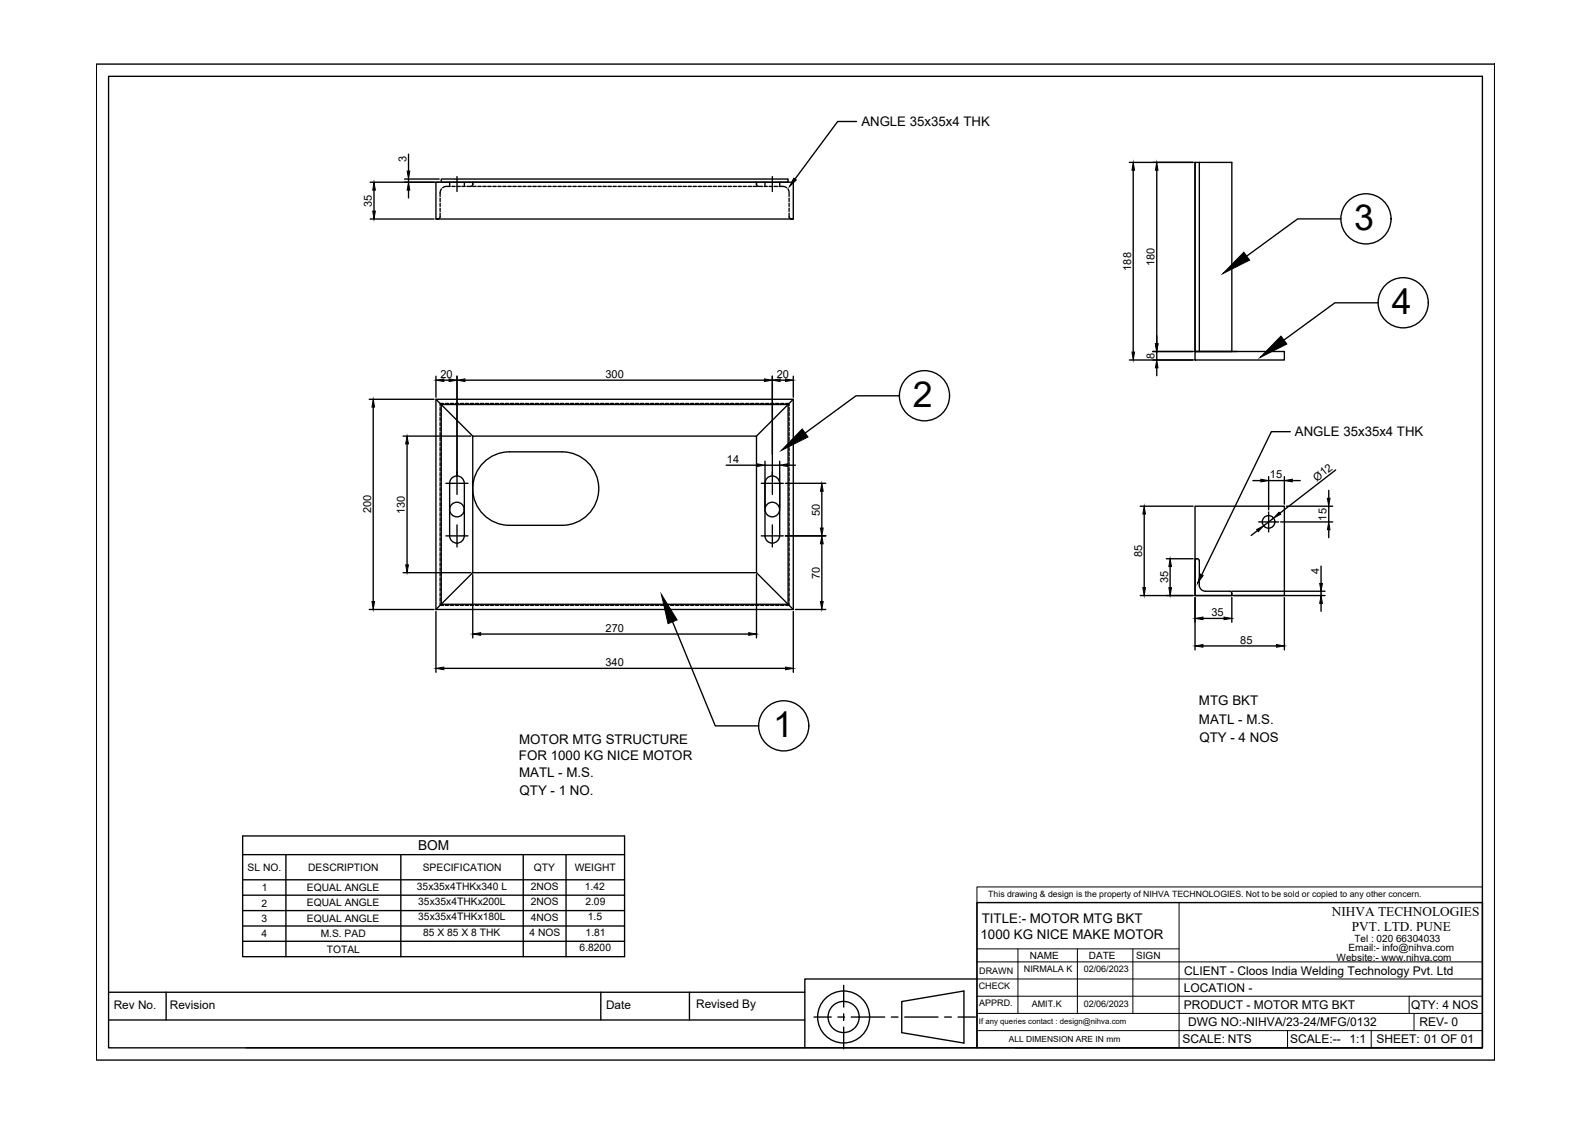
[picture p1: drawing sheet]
<svg xmlns="http://www.w3.org/2000/svg" width="297mm" height="210mm" viewBox="0 0 297 210" stroke-linecap="round" stroke-linejoin="round" font-family="sans-serif">
<!-- layer: 0 -->
<g fill="none" stroke="#000" stroke-width=".25">
<path d="M18 12h261.4v186.1h-261.4zM20.3 14.3h256.8v181.6h-256.8zM69.2 34.1h12.9M69.9 35.5v4M75.6 33.5h6.5M76.4 28.8v3.2M76.4 33.5v.6M76.4 35.5v1.5M82.3 39.8l-.1 .9-.3 .2M82.3 37v.7M82.3 38v.6M82.3 38.9v.6"/>
<path d="M82.5 33.5h64.8v.6h-64.8zM82.5 35.3l-.2 .5v.9M84.1 34.1v.7M84.2 34.8l-1 .1-.5 .2M84.5 34.8h.6M85.4 34.8h.6M85.4 33v2.8M86.3 34.8h.7M86.8 34.1v.7M88.4 34.5v-.4h-6.9v6.8h.4M88.4 34.8h.6M88.4 34.2v.3"/>
<path d="M88.4 34.1h53M88.4 34.4l-.2 .4h-.9M89.3 34.8h.6M90.3 34.8h.6M91.2 34.8h.6M92.1 34.8h.7M93.1 34.8h.6M94 34.8h.6M94.9 34.8h.7M95.9 34.8h.6M96.8 34.8h.6M97.7 34.8h.7"/>
<path d="M98.7 34.8h.6M99.6 34.8h.6M100.5 34.8h.7M101.5 34.8h.6M102.4 34.8h.6M103.4 34.8h.6M104.3 34.8h.6M105.2 34.8h.7M106.2 34.8h.6M107.1 34.8h.6M108 34.8h.7M109 34.8h.6"/>
<path d="M109.9 34.8h.6M110.8 34.8h.7M111.8 34.8h.6M112.7 34.8h.6M113.6 34.8h.7M114.6 34.8h.6M115.5 34.8h.6M116.5 34.8h.6M117.4 34.8h.6M118.3 34.8h.7M119.3 34.8h.6M120.2 34.8h.6"/>
<path d="M121.1 34.8h.7M122.1 34.8h.6M123 34.8h.6M124 34.8h.6M124.9 34.8h.6M125.8 34.8h.6M126.7 34.8h.7M127.7 34.8h.6M128.6 34.8h.6M129.6 34.8h.6M130.5 34.8h.6M131.4 34.8h.7"/>
<path d="M132.4 34.8h.6M133.3 34.8h.6M134.2 34.8h.7M135.2 34.8h.6M136.1 34.8h.6M137.1 34.8h.6M138 34.8h.6M138.9 34.8h.6M139.8 34.8h.7M140.8 34.8h.6M141.4 34.4l.2 .4h.2M141.4 34.5v-.4h6.9v6.8h-.4"/>
<path d="M141.4 34.2v.3M141.8 34.8h.7M142.8 34.8h.6M143 34.1v.7M143.8 34.8h.6M144.4 33v2.8M144.7 34.8h.6M145.6 34.8l.9 .1 .5 .2M145.8 34.1v.7M147.3 35.3l.2 .5v.9M147.5 39.8l.1 .9 .3 .2M147.5 37v.7"/>
<path d="M147.5 38v.6M147.5 38.9v.6M160.1 22.7h-3.5l-8 10.8M211.1 30.4h11.9M211.8 31.8v34M216.2 31.8v32.4M223.4 30.4v35.3h7.9M223.4 30.4h6.9v35.3h-6.9zM224.2 30.4v35.3M69.2 40.9h11.9M81.5 40.9h66.8M250.7 40.9h-8.1l-9.6 7"/>
<path d="M257.6 56.6h-8.1l-9.5 7M69 74.6h12.1M69.8 76.1v36.3M81.5 74.6h66.8v39.3h-66.8zM81.5 74.6l6.9 6.9M81.5 70.3v4M82.3 76.2v.6M82.3 77.1v.6M82.3 78.1v.6M82.3 79v.6M82.3 79.9v.6M82.5 75.6h64.8v37.3h-64.8z"/>
<path d="M82.9 75.4h-.6v.5M83 71.1h.9M83.2 75.4h.7M84.2 75.4h.6M85.1 75.4h.6M85.4 70.3v19.8M86 75.4h.7M86.9 71.1h56M87 75.4h.6M87.9 75.4h.6M88.9 75.4h.6M89.8 75.4h.6"/>
<path d="M90.7 75.4h.7M91.7 75.4h.6M92.6 75.4h.6M93.5 75.4h.6M94.5 75.4h.6M95.4 75.4h.6M96.4 75.4h.6M97.3 75.4h.6M98.2 75.4h.6M99.1 75.4h.7M100.1 75.4h.6M101 75.4h.6"/>
<path d="M102 75.4h.6M102.9 75.4h.6M103.8 75.4h.7M104.8 75.4h.6M105.7 75.4h.6M106.6 75.4h.7M107.6 75.4h.6M108.5 75.4h.6M109.4 75.4h.7M110.4 75.4h.6M111.3 75.4h.6M112.2 75.4h.7"/>
<path d="M113.2 75.4h.6M114.1 75.4h.6M115.1 75.4h.6M116 75.4h.6M116.9 75.4h.7M117.9 75.4h.6M118.8 75.4h.6M119.7 75.4h.7M120.7 75.4h.6M121.6 75.4h.6M122.5 75.4h.7M123.5 75.4h.6"/>
<path d="M124.4 75.4h.6M125.3 75.4h.7M126.3 75.4h.6M127.2 75.4h.6M128.2 75.4h.6M129.1 75.4h.6M130 75.4h.6M131 75.4h.6M131.9 75.4h.6M132.8 75.4h.7M133.8 75.4h.6M134.7 75.4h.6"/>
<path d="M135.6 75.4h.7M136.6 75.4h.6M137.5 75.4h.6M138.5 75.4h.6M139.4 75.4h.6M140.3 75.4h.6M141.2 75.4h.7M142.2 75.4h.6M143.1 75.4h.6M144.1 75.4h.6M144.4 70.3v19.8M145 75.4h.6"/>
<path d="M145.8 71.1h1M145.9 75.4h.7M146.9 75.4h.6v.5M147.5 76.2v.6M147.5 77.1v.6M147.5 78.1v.6M147.5 79v.6M147.5 79.9v.6M148.3 74.6l-6.9 6.9M148.3 70.3v4M168.1 74h-8.1l-9.5 6.9M211.1 67.3h11.9"/>
<path d="M215.5 65.7h7.5M216.2 65.7v1.6M216.2 68.7v1.5M223.4 65.7h16.7v1.6h-16.7zM75.4 81.5h12.6M76.1 83v22.6M82.3 80.9v.6M82.3 81.8v.6M82.3 82.7v.7M82.3 83.7v.6M82.3 84.6v.6M82.3 85.5v.7"/>
<path d="M82.3 86.5v.6M82.3 87.4v.6M82.3 88.3v.7M82.3 89.3v.6M82.3 90.2v.6M82.3 91.1v.7M82.3 92.1v.6M82.3 93v.6M82.3 94v.6M82.3 94.9v.6M82.3 95.8v.7M82.3 96.8v.6"/>
<path d="M82.3 97.7v.6M82.3 98.6v.7M82.3 99.6v.6M83.4 90.3h1.8M84.6 89.2a1.38 1.38 0 0 1 2.2 1.1v9.9a1.37 1.37 0 0 1-1.4 1.3 1.37 1.37 0 0 1-1.3-1.3v-9.9v-.4zM85.3 90.3h.3M85.4 90.2v.3M85.4 90.6v1.8M85.4 98.1v1.8M85.7 90.3h1.8M88.4 81.5h53v25.5h-53zM90.7 86.1a6.8 6.8 0 0 1 4.6-1.6h9.8a6.9 6.9 0 0 1 6.8 6.8 6.9 6.9 0 0 1-6.8 6.9h-9.9a6.9 6.9 0 0 1-6.4-4.5 6.9 6.9 0 0 1 1.9-7.6z"/>
<path d="M135.7 87h5.8M142.3 90.3h1.8M143 86.2v14a1.37 1.37 0 0 0 1.4 1.3 1.37 1.37 0 0 0 1.3-1.3M143 87h2.8M143 90.3a1.37 1.37 0 0 1 1.4-1.3 1.37 1.37 0 0 1 1.3 1.3M144.2 90.3h.3M144.4 90.2v.3M144.4 90.6v1.8M144.4 98.1v1.8M144.7 90.3h1.7M145.8 86.2v14M146.8 90.3h7.6"/>
<path d="M147.2 87h1.5M147.5 80.9v.6M147.5 81.8v.6M147.5 82.7v.7M147.5 83.7v.6M147.5 84.6v.6M147.5 85.5v.7M147.5 86.5v.6M147.5 87.4v.6M147.5 88.3v.7M147.5 89.3v.6M147.5 90.2v.6"/>
<path d="M147.5 91.1v.7M147.5 92.1v.6M147.5 93v.6M147.5 94v.6M147.5 94.9v.6M147.5 95.8v.7M147.5 96.8v.6M147.5 97.7v.6M147.5 98.6v.7M147.5 99.6v.6M153.6 91.8v6.9M213.1 94.6h9.9"/>
<path d="M213.9 96.1v13.7M223.4 94.6h16.7v16.7h-16.7zM234.2 89.8h1.5M235.1 99.2l-1.2 .9M235.3 97.6h1.6M237 97.6h.3M237.2 89.1v6.2M237.2 95.7v1.6M237.2 97.4v.3M237.2 97.8v1.6M237.2 89.8h2.9M237.4 97.6h1.6"/>
<path d="M238.1 96.8l-1.9 1.5M239.4 97.6h9.7M240.1 89.1v5.1M240.5 94.6h8.6M241.2 80.7h-3.5l-13.1 26.7M241.6 89.8h1.5M248.4 91.7v1.4M248.4 94.6v3M248.4 99v1.5M249.7 87.8l-10.5 8.1M69 113.9h12.1M75.4 107h12.6"/>
<path d="M81.5 114.3v11.4M82.3 112.7v.4h.6M82.3 100.5v.6M82.3 101.5v.6M82.3 102.4v.6M82.3 103.3v.6M82.3 104.2v.7M82.3 105.2v.6M82.3 106.1v.6M82.3 107.1v.6M82.3 108v.6M82.3 108.9v.7"/>
<path d="M82.3 109.9v.6M82.3 110.8v.6M82.3 111.7v.7M83.2 113.1h.7M83.4 100.2h1.8M84.2 113.1h.6M85.1 113.1h.6M85.3 100.2h.3M85.4 100v.3M85.4 100.4v1.8M85.7 100.2h1.8M86 113.1h.7"/>
<path d="M87 113.1h.6M87.9 113.1h.6M88.4 107.4v11.8M88.4 107l-6.9 6.9M88.9 113.1h.6M89.8 113.1h.6M89.9 118.5h50.1M90.7 113.1h.7M91.7 113.1h.6M92.6 113.1h.6M93.5 113.1h.6M94.5 113.1h.6"/>
<path d="M95.4 113.1h.6M96.4 113.1h.6M97.3 113.1h.6M98.2 113.1h.6M99.1 113.1h.7M100.1 113.1h.6M101 113.1h.6M102 113.1h.6M102.9 113.1h.6M103.8 113.1h.7M104.8 113.1h.6M105.7 113.1h.6"/>
<path d="M106.6 113.1h.7M107.6 113.1h.6M108.5 113.1h.6M109.4 113.1h.7M110.4 113.1h.6M111.3 113.1h.6M112.2 113.1h.7M113.2 113.1h.6M114.1 113.1h.6M115.1 113.1h.6M116 113.1h.6M116.9 113.1h.7"/>
<path d="M117.9 113.1h.6M118.8 113.1h.6M119.7 113.1h.7M120.7 113.1h.6M121.6 113.1h.6M122.5 113.1h.7M123.5 113.1h.6M124.4 113.1h.6M125.3 113.1h.7M125.7 116.2l8 19.5h8.1M126.3 113.1h.6M127.2 113.1h.6"/>
<path d="M128.2 113.1h.6M129.1 113.1h.6M130 113.1h.6M131 113.1h.6M131.9 113.1h.6M132.8 113.1h.7M133.8 113.1h.6M134.7 113.1h.6M135.6 113.1h.7M136.6 113.1h.6M137.5 113.1h.6M138.5 113.1h.6"/>
<path d="M139.4 113.1h.6M140.3 113.1h.6M141.2 113.1h.7M141.4 107l6.9 6.9M141.4 107.4v11.8M142.2 113.1h.6M142.3 100.2h1.8M143.1 113.1h.6M144.1 113.1h.6M144.2 100.2h.3M144.4 100v.3M144.4 100.4v1.8"/>
<path d="M144.7 100.2h1.7M145 113.1h.6M145.9 113.1h.7M146.8 100.2h7.6M147.5 100.5v.6M147.5 101.5v.6M147.5 102.4v.6M147.5 103.3v.6M147.5 104.2v.7M147.5 105.2v.6M147.5 106.1v.6M147.5 107.1v.6"/>
<path d="M147.5 108v.6M147.5 108.9v.7M147.5 109.9v.6M147.5 110.8v.6M147.5 111.7v.7M147.5 112.7v.4h-.6M148.3 114.3v11.4M148.7 113.9h5.7M153.6 101.6v10.8M213.1 111.3h9.9M218 104.4h5M218.7 105.9v3.9"/>
<path d="M223.4 111.7v9.8M223.6 104.4h.2h-.4v6.9h6.9v-.4M223.8 104.4l.2 .1 .2 .3v4.5a1.17 1.17 0 0 0 1.2 1.2h4.5l.3 .2 .1 .2M224.9 115.6h3.9M230.3 110.5h17.4M230.3 110.9v.2M230.3 111.7v4.6M230.7 111.3h17M240.1 111.7v9.8M247 105.8v3.3M247 110.5v.8M247 112.8v1.5"/>
<path d="M83 124.9h63.8M224.9 120.7h13.7M45.4 156.3h71.4v22.5h-71.4zM45.4 159.7h71.4M53.4 159.7v19.1M74.9 159.7v19.1M97.8 159.7v19.1M105.8 159.7v19.1M45.4 164.4h71.4M45.4 167.3h71.4M45.4 170.2h71.4M45.4 173.1h71.4"/>
<path d="M45.4 175.9h71.4M182.6 168.7h94.5v27.1h-94.5zM20.3 190.6h130.2M20.3 185.5h130.2M31.1 185.5v5.1M112.3 185.5v5.1M128.9 185.5v5.1M150.5 195.8h32.1M152.2 190.1h3.2M156.6 190.1h1.3M157.7 184.2v4M157.7 189.5v1.2"/>
<path d="M157.7 192v4M159.1 190.1h6.3M166.6 190.1h1.3M168.6 187.2l11.6-2v9.8l-11.6-2zM169.1 190.1h6.2M176.6 190.1h1.2M179.1 190.1h3.2M182.6 183h-32.1v12.8h-104.5M189.8 195.8h87.3"/>
<circle cx="255.3" cy="40.9" r="4.7"/>
<circle cx="262.3" cy="56.6" r="4.7"/>
<circle cx="172.8" cy="74" r="4.7"/>
<circle cx="85.4" cy="95.2" r="1.37"/>
<circle cx="144.4" cy="95.2" r="1.37"/>
<circle cx="237.1" cy="97.5" r="1.17"/>
<circle cx="146.5" cy="135.7" r="4.7"/>
<circle cx="157.7" cy="190.1" r="4.9"/>
<circle cx="157.7" cy="190.1" r="2.91"/>
</g>
<g fill="none" stroke="#000" stroke-width=".19">
<path d="M182.6 165.8h94.5v2.9h-94.5zM182.6 179.8h94.5M182.6 168.7v27.1M182.6 177.4h37.8M184.2 168.7h92.9M190.3 177.4v12M201.4 177.4v12M211.8 177.4v12M220.4 168.7v27.1M182.6 189.4h94.5M182.6 186.2h94.5M182.6 183h94.5"/>
<path d="M182.6 192.6h94.5M240.7 192.6v3.2M256.3 192.6v3.2M263.4 186.2v3.2M264.3 189.4v3.2"/>
</g>
<g fill="#000" stroke="#000" stroke-width=".19">
<path d="M69.9 34.1l.3 1.4h-.5zM69.7 39.5h.5l-.3 1.4zM76.4 34.1l.2 1.4h-.5zM76.1 32h.5l-.2 1.5zM148.4 33.3l.5 .3-1.3 1.3zM211.8 30.4l.3 1.4h-.5zM216.2 30.4l.3 1.4h-.5zM232.5 47.1l1.1 1.5-5 2.5zM69.8 74.6l.2 1.5h-.5zM81.5 71.1l1.5-.3v.5zM83.9 70.8l1.5 .3-1.5 .2zM85.4 71.1l1.5-.3v.5z"/>
<path d="M142.9 70.8l1.5 .3-1.5 .2zM144.4 71.1l1.4-.3v.5zM146.8 70.8l1.5 .3-1.5 .2zM211.6 65.8h.5l-.3 1.5zM216 64.2h.5l-.3 1.5zM216.2 67.3l.3 1.4h-.5zM239.5 62.8l1.1 1.5-5.1 2.5zM76.1 81.5l.2 1.5h-.5zM141.5 86.7l1.5 .3-1.5 .2zM145.8 87l1.4-.3v.5zM150 80.2l1 1.5-4.9 2.5zM153.4 98.7h.5l-.3 1.5z"/>
<path d="M153.6 90.3l.3 1.5h-.5zM213.9 94.6l.2 1.5h-.5zM234.9 99l1.3-.7-1 1.1zM235.7 89.6l1.5 .2-1.5 .3zM239.1 95.7l.3 .4-1.3 .7zM240.1 89.8l1.5-.2v.5zM248.1 93.1h.5l-.2 1.5zM248.4 97.6l.2 1.4h-.5zM69.5 112.4h.5l-.2 1.5zM75.8 105.6h.5l-.2 1.4zM88.4 118.5l1.5-.2v.4zM123.6 111.1l3 4.8-1.7 .7z"/>
<path d="M140 118.3l1.4 .2-1.4 .2zM153.4 112.4h.5l-.3 1.5zM153.6 100.2l.3 1.4h-.5zM213.6 109.8h.5l-.2 1.5zM218.5 109.8h.5l-.3 1.5zM218.7 104.4l.3 1.5h-.5zM223.4 115.6l1.5-.3v.5zM224.4 107.3l.5 .3-1 1.4zM228.8 115.3l1.5 .3-1.5 .2zM247 111.3l.2 1.5h-.5zM246.7 109.1h.5l-.2 1.4zM81.5 124.9l1.5-.2v.5z"/>
<path d="M146.8 124.7l1.5 .2-1.5 .3zM223.4 120.7l1.5-.2v.5zM238.6 120.5l1.5 .2-1.5 .3z"/>
</g>
<g font-size="6.7">
<text x="253.1" y="43">3</text>
<text x="260.2" y="58.7">4</text>
<text x="170.6" y="76.1">2</text>
<text x="144.5" y="137.8">1</text>
</g>
<text font-size="2.6" x="78.1" y="158.9">BOM</text>
<g font-size="2.5">
<text x="161" y="23.6">ANGLE 35x35x4 THK</text>
<text x="242.1" y="81.6">ANGLE 35x35x4 THK</text>
<text x="224.1" y="131.7">MTG BKT</text>
<text x="224.1" y="135.3">MATL - M.S.</text>
<text x="97" y="142.1">FOR 1000 KG NICE MOTOR</text>
<text x="97" y="139.1">MOTOR MTG STRUCTURE</text>
<text x="224.2" y="138.6">QTY - 4 NOS</text>
<text x="97" y="145.3">MATL - M.S.</text>
<text x="97.1" y="148.6">QTY - 1 NO.</text>
<text x="183.5" y="172.5">TITLE:- MOTOR MTG BKT</text>
<text x="249" y="171.3">NIHVA TECHNOLOGIES</text>
<text x="183.3" y="175.5">1000 KG NICE MAKE MOTOR</text>
<text x="252.7" y="174.1">PVT. LTD. PUNE</text>
</g>
<g font-size="2.2">
<text x="221.3" y="185.4">LOCATION -</text>
<text x="221.3" y="182.2">CLIENT - Cloos India Welding Technology Pvt. Ltd</text>
<text x="21.3" y="188.6">Rev No.</text>
<text x="31.7" y="188.6">Revision</text>
<text x="113.3" y="188.6">Date</text>
<text x="130.1" y="188.3">Revised By</text>
<text x="221.3" y="188.6">PRODUCT - MOTOR MTG BKT</text>
<text x="222.1" y="191.8">DWG NO:-NIHVA/23-24/MFG/0132</text>
<text x="263.8" y="188.6">QTY: 4 NOS</text>
<text x="265.4" y="191.8">REV- 0</text>
<text x="221" y="195">SCALE: NTS</text>
<text x="241.2" y="195">SCALE:--</text>
<text x="252.2" y="195">1:1</text>
<text x="257.3" y="195">SHEET: 01 OF 01</text>
</g>
<g font-size="2.1">
<text x="76" y="30.2" transform="rotate(-90 76 30.2)">3</text>
<text x="69.5" y="38.7" transform="rotate(-90 69.5 38.7)">35</text>
<text x="211.5" y="50.6" transform="rotate(-90 211.5 50.6)">188</text>
<text x="215.8" y="49.8" transform="rotate(-90 215.8 49.8)">180</text>
<text x="82.3" y="70.7">20</text>
<text x="113.2" y="70.7">300</text>
<text x="145.2" y="70.7">20</text>
<text x="215.8" y="67.1" transform="rotate(-90 215.8 67.1)">8</text>
<text x="135.9" y="86.6">14</text>
<text x="237.4" y="89.4">15</text>
<text x="69.4" y="96" transform="rotate(-90 69.4 96)">200</text>
<text x="246.1" y="90" transform="rotate(-38 246.1 90)">Ø12</text>
<text x="75.7" y="96.1" transform="rotate(-90 75.7 96.1)">130</text>
<text x="153.2" y="96.4" transform="rotate(-90 153.2 96.4)">50</text>
<text x="248" y="97.3" transform="rotate(-90 248 97.3)">15</text>
<text x="213.5" y="104.1" transform="rotate(-90 213.5 104.1)">85</text>
<text x="246.6" y="107.2" transform="rotate(-90 246.6 107.2)">4</text>
<text x="153.2" y="108.2" transform="rotate(-90 153.2 108.2)">70</text>
<text x="218.4" y="109" transform="rotate(-90 218.4 109)">35</text>
<text x="113.2" y="118.1">270</text>
<text x="226.5" y="115.2">35</text>
<text x="113.2" y="124.5">340</text>
<text x="231.9" y="120.3">85</text>
</g>
<g font-size="1.9">
<text x="46.3" y="162.8">SL NO.</text>
<text x="48.9" y="166.6">1</text>
<text x="57.4" y="166.5">EQUAL ANGLE</text>
<text x="57.6" y="162.8">DESCRIPTION</text>
<text x="77.9" y="166.3">35x35x4THKx340 L</text>
<text x="79" y="162.8">SPECIFICATION</text>
<text x="99.2" y="166.3">2NOS</text>
<text x="99.8" y="162.8">QTY</text>
<text x="107.4" y="162.8">WEIGHT</text>
<text x="109.3" y="166.3">1.42</text>
<text x="48.9" y="172.3">3</text>
<text x="48.9" y="169.5">2</text>
<text x="57.4" y="169.4">EQUAL ANGLE</text>
<text x="57.4" y="172.3">EQUAL ANGLE</text>
<text x="78.2" y="169.2">35x35x4THKx200L</text>
<text x="78.2" y="172">35x35x4THKx180L</text>
<text x="99.2" y="169.2">2NOS</text>
<text x="99.2" y="172.1">4NOS</text>
<text x="109.4" y="169.2">2.09</text>
<text x="109.9" y="172">1.5</text>
<text x="48.9" y="175.2">4</text>
<text x="59.9" y="175.2">M.S. PAD</text>
<text x="61.1" y="178.1">TOTAL</text>
<text x="79.1" y="174.9">85 X 85 X 8 THK</text>
<text x="99" y="174.9">4 NOS</text>
<text x="108.4" y="177.8">6.8200</text>
<text x="109.5" y="174.9">1.81</text>
<text x="192.5" y="179.3">NAME</text>
<text x="203.5" y="179.3">DATE</text>
<text x="212.4" y="179.3">SIGN</text>
<text x="249.9" y="179.6">Website:- www.nihva.com</text>
<text x="252.1" y="177.8">Email:- info@nihva.com</text>
<text x="253.2" y="176">Tel : 020 66304033</text>
</g>
<g font-size="1.7">
<text x="183" y="184.9">CHECK</text>
<text x="183" y="182.1">DRAWN</text>
<text x="191.4" y="181.7">NIRMALA K</text>
<text x="202.6" y="181.7">02/06/2023</text>
<text x="183" y="188.1">APPRD.</text>
<text x="192.9" y="188.2">AMIT.K</text>
<text x="202.6" y="188.2">02/06/2023</text>
</g>
<g font-size="1.6">
<text x="184.7" y="167.6">This drawing &amp; design is the property of NIHVA TECHNOLOGIES. Not to be sold or copied to any other concern.</text>
<text x="188.6" y="194.8">ALL DIMENSION ARE IN mm</text>
</g>
<text font-size="1.5" x="183" y="191.5">If any queries contact : design@nihva.com</text>
</svg>
